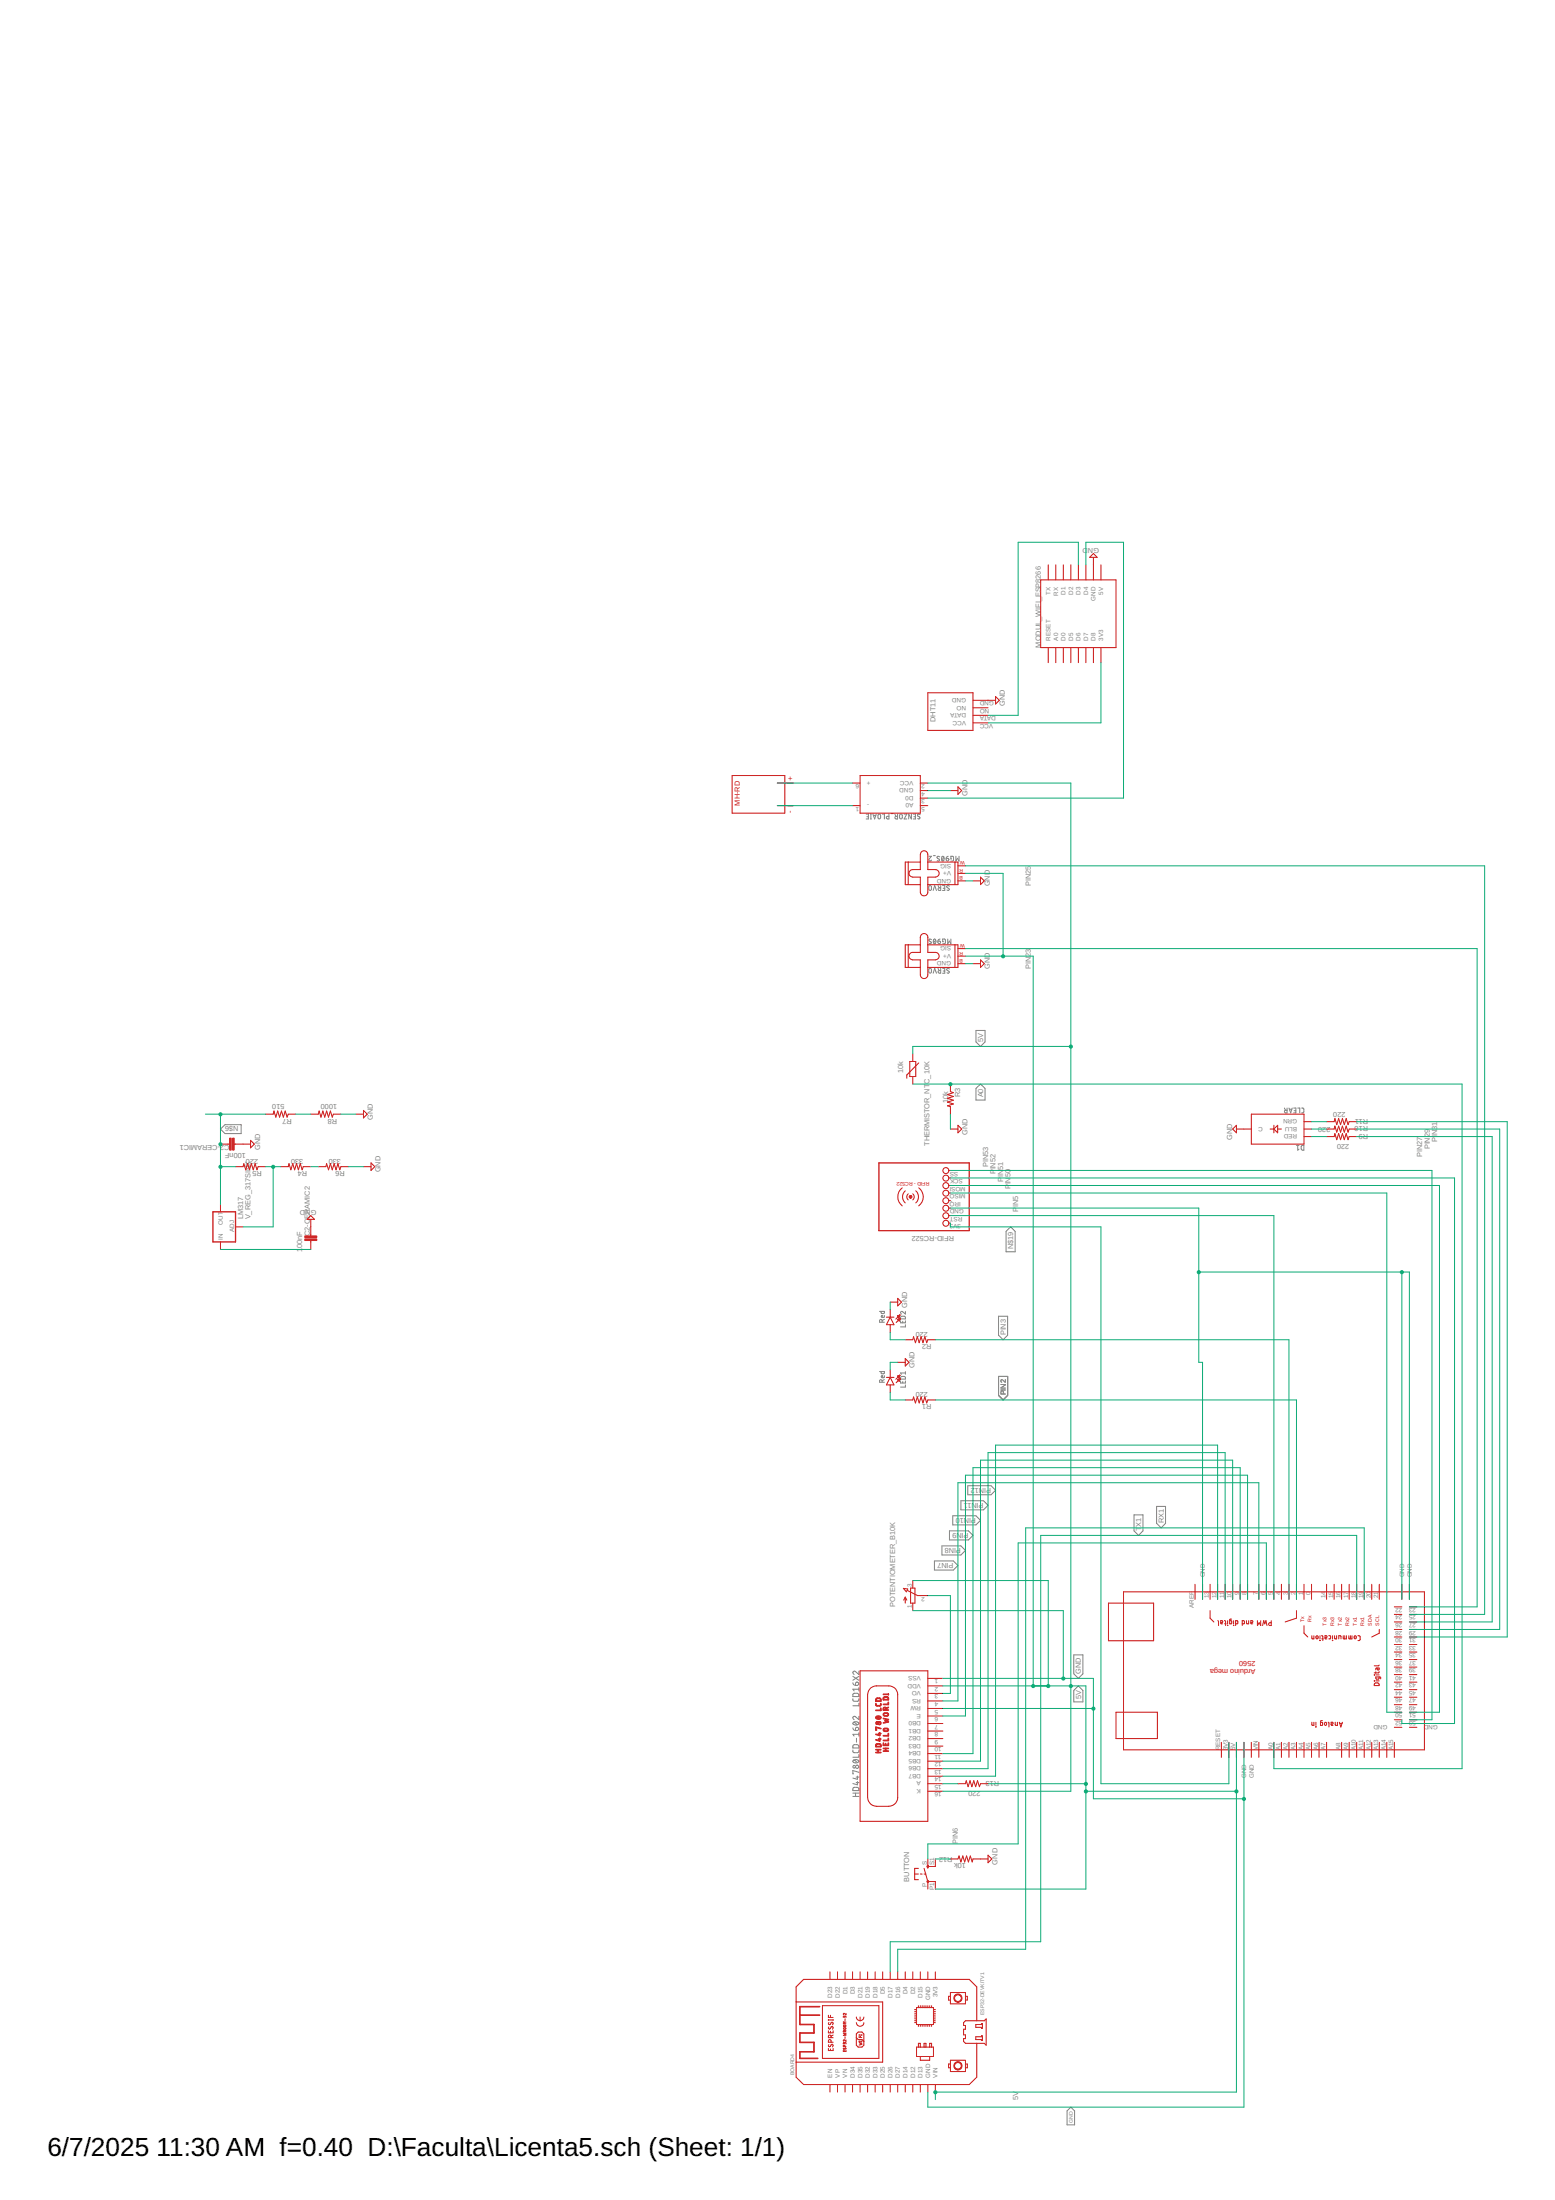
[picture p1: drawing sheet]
<svg xmlns="http://www.w3.org/2000/svg" width="210mm" height="297mm" viewBox="0 0 210 297" stroke-linecap="round" stroke-linejoin="round" font-family="sans-serif">
<g fill="none" stroke="#808080" stroke-width=".13">
<path d="M116.9 109.9h.3v.7h-.3M117 110.3h.2M117.5 109.9h.1M117.5 110.6h.1M117.6 109.9v.7M117.8 109.9l.3 .7 .2-.7M117.9 110.1h.3M118.5 110l.2-.1 .1 .1 .1 .4-.1 .2-.3-.1zM119.1 109.9h.3v.7M120 109.9v.7l-.3-.1v-.2l.3-.1M120.3 109.9h.3M120.8 109.9l.1 .3"/>
<path d="M121.2 109.9v.7l-.4-.1 .1-.3h.3M121.5 110l.1-.1 .2 .1-.1 .6-.2-.1zM122 109.9h.4l-.4 .7h.4M123 109.9v.7l-.3-.7v.7M123.3 109.9h.3v.7h-.3M123.4 110.3h.2M124.2 110l-.2-.1-.2 .1v.1l.4 .3-.2 .2-.1-.1M125.4 115.6h.3l-.3 .4a.18 .18 0 0 0 .1 .3 .18 .18 0 0 0 .2-.2M125.4 119.7l.2-.1 .1 .1-.1 .5-.2-.1zM126 115.5h.3M126.6 119.6l.2 .3M126.9 115.7l-.3-.1-.1 .1v.1l.3 .3-.1 .2-.2-.1"/>
<path d="M127 119.6v.6h-.3l-.1-.2 .4-.1M127.2 115.6a.3 .3 0 0 1 .2 .3 .3 .3 0 0 1-.2 .3l-.1-.3zM127.2 119.6h.3v.6h-.3M127.3 119.9h.2M127.4 115.8l-.3 .3M127.7 115.9h.2a.18 .18 0 0 1 .1 .3 .18 .18 0 0 1-.3-.1zM128 115.6l-.2 .1-.1 .2M128.2 119.7l-.3-.1h-.1v.2l.3 .3-.1 .1h-.2M128.5 116h-.1v-.4h.3v.6l-.3 .1M129 115.6v.7l.2-.4 .3 .4v-.7M125.4 130.8l.2-.1 .1 .1v.5l-.1 .1-.2-.1zM125.7 126.9l-.2-.1-.1 .1v.1l.3 .2-.1 .2h-.2"/>
<path d="M126 131.4l.2-.7 .2 .7M126 120.2l.2-.6 .2 .6M126 126.9l.1-.1a.3 .3 0 0 1 .2 .3 .3 .3 0 0 1-.2 .3l-.1-.2zM126.3 126.9l-.3 .4M126.6 127.1h.2a.18 .18 0 0 1 .1 .3 .18 .18 0 0 1-.3-.1zM126.6 130.7l.2 .3M126.9 126.8l-.2 .1-.1 .2M127 130.7v.7l-.4-.1 .1-.2 .3-.1M127.2 130.7h.3v.7h-.3M127.3 131.1h.2M127.4 127.1h-.1v-.3h.3v.6h-.3M127.9 126.8v.6l.2-.3 .3 .3v-.6"/>
<path d="M128.2 130.8l-.3-.1-.1 .1v.2l.3 .3-.1 .1-.2-.1M131.7 139.1h1.3v1.6l-.6 .6-.7-.6zM29.8 152.4l.6-.6h2.2v1.3h-2.2zM131.7 147l.7-.6 .6 .6v1.5h-1.3zM173.4 149.6l.1 .3M173.7 149.6v.7l-.3-.1v-.2l.3-.1M174 149.6l.2 .7 .2-.7M174.1 149.8h.3M174.6 149.6h.3v.7h-.3M174.7 150h.2M175 154.6h.3M175.2 154.6v.7l.1-.1"/>
<path d="M175.2 149.6h.3v.7M175.7 154.7l.3-.1v.7l-.3-.1zM175.7 149.6h.2l.1 .2v.4l-.3 .1M118.7 177.1h.7v.1l-.1 .2h-.3l-.1-.3M119.1 178.5v-.3h-.3l-.1 .3h.7M119.4 177.6l-.1 .3h-.3v-.3h.1v.3M119.4 178.1l-.3 .2M121.6 178.3v.3h.6v-.3M121.6 177.8l.5-.1 .1 .4h-.6zM121.9 178.4v.2M122.2 177.1v.3l-.3-.3a.18 .18 0 0 0-.3 .1 .18 .18 0 0 0 .1 .2M122.2 178.9v.3h-.6"/>
<path d="M134.8 177.7h1.2v2.6l-.6 .6-.6-.6zM136.4 165.7l.6 .6v2.7h-1.2v-2.7zM118.7 185.2h.7v.2l-.1 .1h-.3l-.1-.3M119.1 186.6l-.1-.3-.3 .1v.2h.7M119.4 185.7l-.1 .3h-.3v-.2l.1-.1v.3M119.4 186.3l-.3 .1M121.6 186.5v.2h.6v-.2M121.6 185.9h.5l.1 .3h-.6zM121.9 186.5v.2M122.2 187v.3h-.6M122.2 185.2v.3M122.2 185.4h-.6l.1 .1"/>
<path d="M134.8 185.8h1.2v2.6l-.6 .6-.6-.6zM126.1 210.8h2.6l.6 .6-.6 .6h-2.6zM127.1 208.7h2.6l.6 .6-.6 .7h-2.6zM128.2 206.7h2.5l.6 .6-.6 .6h-2.5zM128.6 204.7h3.1l.7 .6-.7 .6h-3.1zM129.7 202.6h3.1l.6 .6-.6 .7h-3.1zM130.6 200.6h3.2l.6 .6-.6 .6h-3.2zM153.1 204.5h1.2v2.2l-.6 .6-.6-.6zM156.1 203.4h1.2v2.3l-.6 .6-.6-.6zM115.1 236.3v.3h.2h.5l.1-.3M115.1 233.3a.36 .36 0 0 0 .4 .4M115.1 229.4v.2l.2 .1h.5l.1-.3"/>
<path d="M115.1 227.2a.36 .36 0 0 0 .4 .4M115.1 226.3l.8 .6M115.1 237.7l.4-.1 .4 .1a.39 .39 0 0 1-.4 .4 .39 .39 0 0 1-.4-.3zM115.1 235.7l.2-.1h.5l.1 .4h-.8zM115.1 232.6a.41 .41 0 0 1 .5-.2 .41 .41 0 0 1 .3 .4l-.5 .1-.3-.1zM115.1 228.7l.2-.1h.5l.1 .5h-.8zM115.3 237.6l.4 .4M115.3 232.5l.4 .4M115.5 233.3a.23 .23 0 0 1 .4 0 .23 .23 0 0 1-.2 .4h-.2zM115.5 227.2a.23 .23 0 0 1 .4 0 .23 .23 0 0 1-.2 .4h-.2zM115.6 239.9h.3M115.6 234.7v.5"/>
<path d="M115.7 239.8v.4l-.6-.1M115.9 231.7v.5l-.4-.4a.22 .22 0 0 0-.4 .1 .22 .22 0 0 0 .2 .3M115.9 225.6v.5l-.4-.4a.22 .22 0 0 0-.4 .1 .22 .22 0 0 0 .2 .3M115.9 239.3l-.8-.2v.4h.1M115.9 227.9v.4M115.9 230v.3h-.8M115.9 234v.4M115.9 236.9v.4h-.8M115.9 234.2h-.8l.2 .2M115.9 228.1h-.8l.2 .2M115.9 226.3l-.8 .6M144.9 223.4h1.3v2.6l-.6 .6-.7-.6z"/>
<path d="M145.6 227.6l.6 .6v1.6h-1.3v-1.6zM115.1 242.5h.8M115.1 242.1h.8M115.1 241.4l.2-.1h.5l.1 .5h-.8zM115.5 242.1v.4M115.6 240.7h.3M115.7 240.5v.5l-.6-.2M144 285l.5-.5 .6 .5v1.9h-1.1z"/>
<circle cx="115.3" cy="238.5" r=".18"/>
<circle cx="115.7" cy="238.5" r=".22"/>
</g>
<g fill="none" stroke="#c90d0c" stroke-width=".13">
<path d="M140.5 78.3h10.1v9.1h-10.1zM141.5 76.3v2M142.5 76.3v2M143.5 76.3v2M144.5 76.3v2M145.6 76.3v2M146.6 76.3v2M147.6 74.7l.5 .5h-1zM147.6 75.2v3.1M148.6 76.3v2M125.2 93.5h6.1v5.1h-6.1zM131.3 97.6h2.1"/>
<path d="M131.3 96.6h2.1M131.3 95.6h2.1M131.3 94.6h3.1M134.4 94l.5 .6-.5 .5zM141.5 87.4v2.1M142.5 87.4v2.1M143.5 87.4v2.1M144.5 87.4v2.1M145.6 87.4v2.1M146.6 87.4v2.1M147.6 87.4v2.1M148.6 87.4v2.1"/>
<path d="M98.8 104.7h7.1v5.1h-7.1zM104.9 108.8h2.1M104.9 105.7h2.1M115.1 108.8h1M115.1 105.7h1M116.1 104.7h8.1v5.1h-8.1zM122.6 116.4v3M124.2 116.4h-2v3h2M124.2 108.8h1M124.2 107.8h1M124.2 105.7h1M124.2 106.7h1"/>
<path d="M124.4 115a.51 .51 0 0 1 .5-.1 .51 .51 0 0 1 .3 .5v2h1.1a.51 .51 0 0 1 .5 .5 .51 .51 0 0 1-.5 .5h-1.1v2.1a.51 .51 0 0 1-.5 .5 .51 .51 0 0 1-.5-.5v-2.1h-1a.51 .51 0 0 1-.5-.5 .51 .51 0 0 1 .5-.5h1v-2zM125.2 116.4h4.1v3h-4.1M128.3 106.7h1M128.9 116.4v3M129.3 106.2l.5 .5-.5 .6zM129.3 116.9h1M129.3 117.9h1M129.3 118.9h1M131.3 118.9h1.1M132.4 118.4l.5 .5-.5 .5zM122.6 127.6v3M124.2 127.6h-2v3h2"/>
<path d="M124.4 126.2a.51 .51 0 0 1 .5-.1 .51 .51 0 0 1 .3 .5v2h1.1a.51 .51 0 0 1 .5 .5 .51 .51 0 0 1-.5 .5h-1.1v2a.51 .51 0 0 1-.5 .5 .51 .51 0 0 1-.5-.5v-2h-1a.51 .51 0 0 1-.5-.5 .51 .51 0 0 1 .5-.5h1v-2zM125.2 127.6h4.1v3h-4.1M128.9 127.6v3M129.3 128.1h1M129.3 129.1h1M129.3 130.1h1M131.3 130.1h1.1M132.4 129.6l.5 .5-.5 .5zM29.8 154.5h1.2M31.6 154.5h2.2M31.8 157.5h1l.1-.4 .3 .8 .2-.8 .3 .8 .2-.8 .3 .8 .2-.8 .3 .8 .1-.4h1.1M33.8 154l.5 .5-.5 .5z"/>
<path d="M35.9 150.4h1l.1-.4 .2 .8 .3-.8 .2 .8 .3-.8 .2 .8 .3-.8 .3 .8 .1-.4h1M37.9 157.5h1l.1-.4 .3 .8 .2-.8 .3 .8 .2-.8 .3 .8 .2-.8 .3 .8 .1-.4h1.1M42 150.4h1l.1-.4 .2 .8 .3-.8 .2 .8 .3-.8 .2 .8 .3-.8 .3 .8 .1-.4h1M43 157.5h1l.1-.4 .2 .8 .3-.8 .3 .8 .2-.8 .3 .8 .2-.8 .3 .8 .1-.4h1M48 150.4h1.1M49.1 157.5h1M49.1 149.9l.5 .5-.5 .5zM50.1 157l.5 .5-.5 .5zM122.8 143.3h.8v2.1h-.8zM123.2 142.3v1M123.2 145.4v1M124 143.5l-1.6 1.6v.5"/>
<path d="M128.1 159h.2M128.1 158h.2M128.3 146.4v1l.4 .1-.8 .3 .8 .2-.8 .3 .8 .2-.8 .3 .8 .3-.8 .2 .4 .1v1M128.3 152.4h1M129.3 151.9l.5 .5-.5 .6zM166.9 151.9v1.1l-.5-.6zM166.9 152.4h2M168.9 150.4h7.1v4.1h-7.1zM171.4 152.4h.6M172 151.9v1.1M172 152.4l.5-.5v1.1zM172.5 152.4h.5"/>
<path d="M176 152.4h1M176 151.4h1M176 153.5h1M179.1 152.4h1l.1-.4 .2 .9 .3-.9 .3 .9 .2-.9 .3 .9 .2-.9 .3 .9 .1-.5h1M179.1 151.4h1l.1-.4 .2 .8 .3-.8 .3 .8 .2-.8 .3 .8 .2-.8 .3 .8 .1-.4h1M179.1 153.5h1l.1-.4 .2 .8 .3-.8 .3 .8 .2-.8 .3 .8 .2-.8 .3 .8 .1-.4h1M29.8 162.6v1M29.8 167.7v1M31.8 165.7h1M42 164.6v2.3M42 167.5v1.2M42 164.1l.5 .5h-1.1z"/>
<path d="M119.7 177.8h1M120.2 176.8v1M120.2 178.9v1M120.2 177.8l.5 1.1h-1zM120.2 175.8h1M121.1 177.7l.4-.2-.2 .4zM121.2 177.7h.1M121.2 175.3l.5 .5-.5 .5zM121.2 178.1v.1M121.2 177.7v.1M121.3 177.6v.2M121.3 178.1v.1"/>
<path d="M121.3 177.6v.3M121.3 178.1v.2M121.4 177.6v.2M121.4 178.1v.3M121.4 177.6v.1M121.4 178.1v.2M121.5 177.5v.1M121.5 177.5l-.6 .6M121.5 178v.2M121.5 178h.1M121.5 178l-.5 .6M121.5 178l-.1 .4"/>
<path d="M121.5 178l-.3 .2 .2 .2M121.8 160.4a1.55 1.55 0 0 0 0 2.4M122.2 160.8a1.09 1.09 0 0 0 0 1.6M122.6 161.2a.53 .53 0 0 0 0 .8M123.2 161.2a.53 .53 0 0 1 0 .8M123.6 160.8a1.09 1.09 0 0 1 0 1.6M124 160.4a1.51 1.51 0 0 1 0 2.4M128.1 165.1h.2M128.1 164.1h.2M128.1 163.1h.2M128.1 162.1h.2M128.1 161.1h.2"/>
<path d="M128.1 160.1h.2M119.7 186h1M120.2 186l.5 1h-1zM120.2 185v1M120.2 187v1M121.2 185.8h.1M121.2 183.9h1M121.2 186.3h.1M121.2 185.8v.1M121.2 186.2v.2M121.3 185.8v.2M121.3 186.2v.2"/>
<path d="M121.3 185.7v.3M121.4 185.7v.2M121.4 186.2v.3M121.4 186.2v.2M121.5 185.7l-.6 .5M121.5 185.7h.1M121.5 185.7l-.2 .3-.2-.2M121.5 185.7l-.4 .1M121.5 186.1v.2M121.5 186.1v.1M121.5 186.1l-.5 .6M121.5 186.1l-.1 .4"/>
<path d="M121.5 186.1l-.3 .2 .2 .2M122.2 183.4l.5 .5-.5 .5zM122.2 189h1l.1-.4 .3 .8 .2-.8 .3 .8 .2-.8 .3 .8 .2-.8 .3 .8 .1-.4h1.1M122.2 180.9h1l.1-.4 .3 .8 .2-.8 .3 .8 .2-.8 .3 .8 .2-.8 .3 .8 .1-.4h1.1M121.9 214.5h.6l-.2 .4zM122.2 215.6v.9M122.2 215.6l-.2 .4M122.2 215.6l.2 .4M122.5 214.7l1.4 .7h1.3M122.9 214.4h.6v2.1h-.6zM123.2 213.4v1M123.2 216.5v1"/>
<path d="M149.6 216.5h6.1v5h-6.1zM151.7 214.9h40.6v21.4h-40.6zM161.3 213.9v2M162.3 213.9v2M163.3 213.9v2M163.3 217.5v1l.6 .5M164.4 213.9v2M164.4 218.8l.1 .1v.6M164.8 219.1h.2v-.3h-.2v.4h.2M165.3 218.8l.1 .1v.6M165.3 219.2h.2M165.4 213.9v2"/>
<path d="M165.7 219.5h.1M165.7 218.8v.4M166.2 218.6h-.2v.1v.5h.2l.1-.3-.3-.1M166.4 213.9v2M166.5 219.5h.1M166.5 218.8v.4M166.8 219.2h.3v-.3l-.3-.1v.7M167.4 213.9v2M167.7 219.2h.2v-.4h-.2v.7M168.3 218.8v.4h.3v-.4M168.4 213.9v2M168.8 219.1h.3v-.3h-.3v.4h.3"/>
<path d="M169.7 218.8v.7l.3-.4 .2 .4v-.7M169.9 213.9v2M170.4 219.5l.2-.7 .1 .4 .2-.4 .1 .7M170.9 213.9v2M171.6 218.8v.7l-.3-.1v-.2l.3-.1M172 213.9v2M173 213.9v2M174 213.9v2M175 213.9v2M175 217.5v1l-1.5 .5M176 213.9v2M176 219.5v1l.5 .5"/>
<path d="M177 213.9v2M179.1 213.9v2M180.1 213.9v2M181.1 213.9v2M182.1 213.9v2M183.1 213.9v2M184.1 213.9v2M185.2 213.9v2M186.2 213.9v2M188.2 217h1M188.2 218h1M188.2 219h1"/>
<path d="M189.2 213.9v2M190.2 213.9v2M190.2 217h1.1M190.2 218h1.1M190.2 219h1.1M116.1 225.6h9.1v20.3h-9.1zM117.6 227.9l.4-.3h2a1.18 1.18 0 0 1 1.2 1.2v13.9a1.21 1.21 0 0 1-1.2 1.2h-1.7a1.21 1.21 0 0 1-1.2-1.2v-13.9a1.32 1.32 0 0 1 .5-.9zM125.2 234.7h2.1M125.2 227.6h2.1M125.2 239.8h2.1M125.2 238.8h2.1M125.2 237.8h2.1"/>
<path d="M125.2 236.8h2.1M125.2 235.8h2.1M125.2 233.7h2.1M125.2 232.7h2.1M125.2 231.7h2.1M125.2 230.7h2.1M125.2 229.7h2.1M125.2 228.6h2.1M125.2 226.6h2.1M150.6 231.2h5.6v3.5h-5.6zM164.9 235.2v2.1M165.9 235.2v2.1"/>
<path d="M166.9 235.2v2.1M167.9 235.2v2.1M168.9 235.2v2.1M169.9 235.2v2.1M172 235.2v2.1M173 235.2v2.1M174 235.2v2.1M175 235.2v2.1M176 235.2v2.1M177 235.2v2.1M177.1 232.5v.5h.3v-.5M177.1 220.9v.4h.3v-.4"/>
<path d="M177.7 233.2h.1M177.6 232.5v.5M178.1 235.2v2.1M178.2 221.5h.1M178.2 220.9v.4M178.4 220.9l.2 .1v.5M178.4 221.3h.2M178.5 232.3l-.3 .1v.6h.3v-.4l-.3-.1M178.8 232.6h.2l.1 .2-.1 .2-.2-.1zM178.9 221.1h.2v-.2h-.2v.3l.2 .1M179.1 235.2v2.1M179.3 232.5l.1 .1v.6"/>
<path d="M179.4 220.9h.2v.1v.2l-.2 .1M179.7 232.8h.2v-.2l-.2-.1v.4v.1h.2M179.9 221.5h.1M179.9 220.9v.4M180.1 220.9l.1 .4h.2v-.4M180.2 232.5l.1 .5h.2v-.5M180.7 221.3v-.4h.3v.4M180.8 232.5l.2 .7 .2-.7M180.8 232.7h.4M181.1 235.2v2.1M181.3 220.9l.1 .4h.4v-.4M181.5 220.9v.4"/>
<path d="M182.1 220.9v.4h.4v-.4M182.1 235.2v2.1M182.3 220.9v.4M182.8 220.9h.2l.1 .2-.1 .2-.2-.1zM183.1 235.2v2.1M183.3 220.9h.2l.1 .1v.4l-.3 .1M184.1 235.2v2.1M185.2 235.2v2.1M185.5 226.1h.1M185.5 226.9h.1M185.5 227.3l.2-.1 .4 .1 .1 .3h-.7zM185.7 226.9h.5"/>
<path d="M185.7 225.7v.2M185.7 226.1h.5M185.9 225.2v.2h.2l.1-.2h-.4l-.1 .3M186.2 226.4l-.1 .3h-.4v-.3h.6l.1 .3M186.2 225.7l-.1 .2h-.6M186.2 224.8l-.1 .1h-.6M186.2 220v.5l-1 .5M186.2 235.2v2.1M187.2 235.2v2.1M188.2 220h1M188.2 221h1M188.2 222h1"/>
<path d="M188.2 223.1h1M188.2 224.1h1M188.2 225.1h1M188.2 226.1h1M188.2 227.1h1M188.2 228.1h1M188.2 229.2h1M188.2 230.2h1M188.2 231.2h1M188.2 232.2h1M188.2 233.2h1M188.2 235.2v2.1"/>
<path d="M190.2 220h1.1M190.2 221h1.1M190.2 222h1.1M190.2 223.1h1.1M190.2 224.1h1.1M190.2 225.1h1.1M190.2 226.1h1.1M190.2 227.1h1.1M190.2 228.1h1.1M190.2 229.2h1.1M190.2 230.2h1.1M190.2 231.2h1.1"/>
<path d="M190.2 232.2h1.1M190.2 233.2h1.1M123.5 253h.5M124 252.3h-.5v1.5h.5M124.2 253h.3M124.7 253h.3M124.7 252.3l.5 1.7M125.2 251v1.3M125.2 254v1.1M125.2 241.9h2.1M125.2 240.8h2.1M125.2 254h1.1v1.1"/>
<path d="M126.3 251v1h-1.1M128.3 251h1l.2-.4 .2 .8 .3-.8 .2 .8 .3-.8 .2 .8 .3-.8 .2 .8 .1-.4h2.1M129.3 240.8h1l.1-.4 .3 .8 .2-.8 .3 .8 .2-.8 .3 .8 .3-.8 .2 .8 .2-.4h1M133.4 250.5l.5 .5-.5 .5zM107.5 270.3h11.6v8.1h-11.6M111 270.8h7.6v7.1h-7.6zM111.8 274.2v.3h.7v-.3M111.8 276.6v.3h.7v-.3M111.8 272.1v.3h.7M111.8 272.7v.1M111.8 272.7h.7M111.9 276.1l-.1 .2 .2 .1 .2-.4h.2l.1 .2-.1 .2"/>
<path d="M111.9 273.7l-.1 .1 .2 .2 .2-.3 .2-.1 .1 .2-.1 .2M111.9 273.1l-.1 .1 .2 .2 .2-.4h.2l.1 .2-.1 .2M112 266.2v1.1M112.1 272.1v.3M112.1 274.3v.2M112.1 276.6v.3M112.2 275.7l-.1-.3-.3 .1v.2h.7M112.2 275.1l-.1-.3h-.3v.3h.7M112.5 272.7v.1M112.5 274.8l-.3 .1M113.1 266.2v1.1M113.8 276.8v.2h.4v-.2"/>
<path d="M113.8 274.5l.4 .1-.2 .1 .2 .1h-.4M113.9 276.5v.2l.3-.2v.2M113.9 273.8h.2l.1 .1-.3 .1zM113.9 273.5l.2-.1 .1 .2h-.3zM114 275.9l.1-.1 .1 .2M114 275.9l-.1-.1-.1 .2M114 272.3l.1-.1 .1 .2M114 272.3l-.1-.1-.1 .2M114 272.3v.1M114 275.9h.1M114 276.9v.1M114 276.3v-.1h-.1l-.1 .1h.4"/>
<path d="M114 274.3v-.1h-.1l-.1 .1h.4M114.1 266.2v1.1M114.1 272.6v.2M114.1 275v.2M114.2 275.4v.2l-.3-.2v.2M114.2 271.8v.2l-.3-.2v.2M114.2 274.2h-.2M114.2 273h-.4l.2 .1-.2 .1h.4M115.1 266.2v1.1M115.6 273.1a.51 .51 0 0 0 .5 .5 .51 .51 0 0 0 .5-.5M115.6 272.3l.2 .4 .3 .1M115.6 274.6l.2-.2h.6l.2 .2v1.5l-.2 .3h-.6l-.2-.3z"/>
<path d="M115.6 275.1l.2 .3h.6l.2 .2M116 275.8l.3 .1h-.2l.2 .1-.3 .1M116 275.6h.3M116 274.7v.1M116 274.9v.2h.3M116 275.6v.1M116 274.8h.3M116.1 266.2v1.1M116.1 272.3v.5M116.1 274.9v.2M116.3 274.7v.1M116.3 275.6v.1"/>
<path d="M116.6 272.3a.49 .49 0 0 1-.5 .5M117.1 266.2v1.1M118.1 266.2v1.1M119.1 266.2v1.1M120.2 266.2v1.1M121.2 266.2v1.1M122.2 266.2v1.1M123.2 266.2v1.1M123.5 273.1h.2M123.5 272.8h.2M123.5 272.6h.2M123.5 272.3h.2"/>
<path d="M123.5 272.1h.2M123.5 271.8h.2M123.5 271.6h.2M123.5 271.3h.2M123.7 276.4h2.3v1.3h-2.3zM123.7 271.1h2.3v2.2h-2.3zM124 276.4v-.5h.2v.5M124 270.8v.3M124 273.3v.3M124.2 266.2v1.1M124.2 270.8v.3M124.2 273.3v.3"/>
<path d="M124.2 277.7v.5h1.3v-.5M124.5 270.8v.3M124.5 273.3v.3M124.7 276.4v-.5h.3v.5M124.7 270.8v.3M124.7 273.3v.3M125 270.8v.3M125 273.3v.3M125.2 266.2v1.1M125.2 270.8v.3M125.2 273.3v.3M125.5 270.8v.3"/>
<path d="M125.5 273.3v.3M125.5 276.4v-.5h.3v.5M125.8 270.8v.3M125.8 273.3v.3M126 273.1h.3M126 272.8h.3M126 272.6h.3M126 272.3h.3M126 272.1h.3M126 271.8h.3M126 271.6h.3M126 271.3h.3"/>
<path d="M126.3 266.2v1.1M128.3 269h2v1.6h-2zM128.3 278.2h2v1.5h-2zM128.3 278.7h-.3v.5h.3M128.3 269.5h-.3v.5h.3M130.1 273.1l.2-.3h2.6l.2-.2v3.5l-.2-.2h-2.6l-.2-.3v-.3h.2v-.6h-.2v-.7h.2v-.5h-.2zM130.3 278.7h.3v.5h-.3M130.3 269.5h.3v.5h-.3M131.7 273.3h.8v-.1h.1v.7h-.1v-.2h-.8zM131.7 275h.8v-.1h.1v.6h-.1v-.1h-.8zM131.8 272.8v-4.5l-1-1h-22.3l-1 1v12.2l1 1h22.3l1-1v-4.6M112 281.5v1"/>
<path d="M113.1 281.5v1M114.1 281.5v1M115.1 281.5v1M116.1 281.5v1M117.1 281.5v1M118.1 281.5v1M119.1 281.5v1M120.2 281.5v1M121.2 281.5v1M122.2 281.5v1M123.2 281.5v1M124.2 281.5v1"/>
<path d="M125.2 281.5v1M126.3 281.5v1"/>
<circle cx="127.7" cy="159.1" r=".4"/>
<circle cx="127.7" cy="158.1" r=".4"/>
<circle cx="127.7" cy="162.1" r=".4"/>
<circle cx="127.7" cy="165.2" r=".4"/>
<circle cx="127.7" cy="164.1" r=".4"/>
<circle cx="127.7" cy="161.1" r=".4"/>
<circle cx="127.7" cy="163.1" r=".4"/>
<circle cx="127.7" cy="160.1" r=".4"/>
<circle cx="177.8" cy="221" r=".19"/>
</g>
<g fill="none" stroke="#c90d0c" stroke-width=".23">
<path d="M118.2 230l.1 .3h.1h.4l.1-.3M118.2 236.6h.7M118.2 236.2h.7M118.3 235.5h.5l.1 .3h-.7zM118.3 231.8a.34 .34 0 0 1 .3-.1 .34 .34 0 0 1 .3 .3 .36 .36 0 0 1-.6-.2zM118.3 229.4l.1-.1h.4l.1 .4h-.7zM118.4 231.8l.3 .3M118.5 236.2v.4M118.6 234.8h.3M118.6 234.1h.3M118.7 234.7v.4l-.5-.2M118.7 234v.3l-.5-.1"/>
<path d="M118.9 233.4l-.7-.2v.4h.1M118.9 230.6v.3h-.7M119.3 236.4h.6M119.3 236.1h.6M119.3 235.4v.2h.6v-.2M119.3 232l.6 .2-.4 .1 .4 .2-.6 .1M119.3 228.8h.4M119.3 233.5l.5-.1 .1 .3h-.6zM119.3 231.4l.5-.1 .1 .3h-.6zM119.3 229.2h.5l.1 .3h-.6zM119.5 235.4v.2M119.5 236.1v.3"/>
<path d="M119.6 230.9l-.1-.4-.2 .1v.3h.6M119.9 228.7v.1M119.9 228.8h.1M119.9 228.7h.1M119.9 229.8v.3h-.6M119.9 234.1v.3h-.6M119.9 234.7v.3h-.6M119.9 230.5l-.3 .2"/>
<circle cx="118.4" cy="232.6" r=".15"/>
<circle cx="118.7" cy="232.7" r=".18"/>
</g>
<path d="M106.3 105.7h.8M106.3 108.8h.8M118.6 157h12.2v9.2h-12.2zM28.7 163.6h3.1v4.1h-3.1z" fill="none" stroke="#c90d0c" stroke-width=".17"/>
<g fill="#c90d0c" stroke="#c90d0c" stroke-width=".13">
<path d="M122.7 161.5l.3-.1 .1 .2-.2 .2-.1-.2 .1-.1h.1l-.1 .3-.2-.2z" fill-rule="evenodd"/>
<path d="M128.9 278.5a.56 .56 0 0 1 .9 .2 .56 .56 0 0 1-.5 .8v-.1a.45 .45 0 0 1-.4-.6 .45 .45 0 0 1 .7-.2 .45 .45 0 0 1-.1 .7l-.2 .1v.1a.57 .57 0 0 1-.5-.4 .57 .57 0 0 1 .1-.6z" fill-rule="evenodd"/>
<path d="M128.9 269.4a.56 .56 0 0 1 .9 .2 .56 .56 0 0 1-.5 .7v-.1a.46 .46 0 0 1-.4-.6 .46 .46 0 0 1 .8-.1 .46 .46 0 0 1-.2 .7 .5 .5 0 0 1-.7-.1 .5 .5 0 0 1 .1-.7z" fill-rule="evenodd"/>
<path d="M125.2 253.9h.1v.2h-.1z" fill-rule="evenodd"/>
<path d="M125.2 251.9h.1v.2h-.1z" fill-rule="evenodd"/>
</g>
<path d="M108 272.1h2.6M110.6 270.9h-2.6v2.4h1.9v1.2h-1.9v1.3h1.9v1.2h-1.9v.9h2.4" fill="none" stroke="#c90d0c" stroke-width=".21"/>
<g fill="#c90d0c" stroke="#c90d0c" stroke-width=".13">
<path d="M31.4 153.7h.2v1.6h-.2z"/>
<path d="M31 153.7h.2v1.6h-.2z"/>
<path d="M41.1 167.3h1.7v.2h-1.7z"/>
<path d="M41.1 166.9h1.7v.2h-1.7z"/>
</g>
<g fill="none" stroke="#0dab76" stroke-width=".13">
<path d="M145.6 76.3v-3.1h-8.2v23.4h-4M146.6 76.3v-3.1h5.1v34.6h-26.5M148.6 89.5v8.1h-15.2M104.9 105.7h10.2M104.9 108.8h10.2M125.2 106.7h3.1M125.2 105.7h19.3v136.2h-17.2M130.3 118.9h1M130.3 117.9h5.1v11.2M130.3 116.9h70.1v101.1h-10.2M130.3 130.1h1M130.3 129.1h9.2v98.5"/>
<path d="M130.3 128.1h69.1v88.9h-9.2M27.7 150.4h8.2M29.8 157.5h2M29.8 150.4v12.2M35.9 157.5h2M36.9 157.5v8.2h-4.1M39.9 150.4h2.1M42 157.5h1M46 150.4h2M47 157.5h2.1M123.2 146.4h74.2v92.4h-25.4v-3.6M128.3 150.4v2"/>
<path d="M128.3 159h68v73.7h-7.1v-.5M128.3 158h65v74.2h-3.1M144.5 141.3h-21.3v1M177 153.5h2.1M177 152.4h2.1M177 151.4h2.1M183.1 153.5h18.3v65.5h-11.2M183.1 152.4h19.3v67.6h-12.2M183.1 151.4h20.4v69.6h-13.3M29.8 168.7h12.2M120.2 175.8v1M120.2 179.9v1h2"/>
<path d="M128.3 165.1v.6h20.3v75.1h17.3v-5.6M128.3 163.1h33.5v20.8h.5v32M128.3 161.1h58.9v70.1h2M128.3 160.1h66v71.1h-4.1M128.3 164.1h43.7v51.8M161.8 171.7h28.4v44.2M189.2 171.7v44.2M120.2 188v1h2M121.2 183.9h-1v1.1M126.3 189h48.7v26.9M126.3 180.9h47.7v35M123.2 217.5h20.3v9.1"/>
<path d="M123.2 213.4h18.3v14.2M125.2 215.4h3.1v13.2h-1M164.4 215.9v-20.8h-30v44.7h-7.1M165.4 215.9v-19.8h-32v42.7h-6.1M166.4 215.9v-18.8h-34v40.7h-5.1M167.4 215.9v-17.7h-36.1v38.6h-4M168.4 215.9v-16.7h-38.1v32.5h-3M169.9 215.9v-15.7h-40.6v29.5h-2M170.9 215.9v-7.6h-33.5v40.7h-12.2v2M183.1 215.9v-8.6h-42.6v54.9h-20.3v4M184.1 215.9v-9.6h-45.6v56.9h-17.3v3M127.3 226.6h20.3v16.3h20.3"/>
<path d="M127.3 230.7h20.3M127.3 227.6h19.3v27.5h-20.3M166.9 235.2v47.3h-40.6v1M167.9 235.2v49.3h-42.7v-2M126.3 251h2M127.3 240.8h2M133.4 240.8h13.2M146.6 241.9h20.3"/>
</g>
<g fill="#0dab76" stroke="#0dab76" stroke-width=".13">
<circle cx="167.9" cy="242.9" r=".21"/>
<circle cx="143.5" cy="226.6" r=".21"/>
<circle cx="147.6" cy="230.7" r=".21"/>
<circle cx="141.5" cy="227.6" r=".21"/>
<circle cx="146.6" cy="240.9" r=".21"/>
<circle cx="144.5" cy="227.6" r=".21"/>
<circle cx="146.6" cy="241.9" r=".21"/>
<circle cx="166.9" cy="241.9" r=".21"/>
<circle cx="126.3" cy="282.5" r=".21"/>
<circle cx="135.4" cy="129.1" r=".21"/>
<circle cx="139.5" cy="227.6" r=".21"/>
<circle cx="144.5" cy="141.3" r=".21"/>
<circle cx="128.3" cy="146.4" r=".21"/>
<circle cx="36.9" cy="157.5" r=".21"/>
<circle cx="161.8" cy="171.8" r=".21"/>
<circle cx="189.2" cy="171.8" r=".21"/>
<circle cx="29.8" cy="150.5" r=".21"/>
<circle cx="29.8" cy="157.5" r=".21"/>
<circle cx="29.8" cy="154.5" r=".21"/>
</g>
<g font-size="3.5">
<text x="6.4" y="291">6/7/2025</text>
<text x="21.1" y="291">11:30 AM f=0.40 D:\Faculta\Licenta5.sch (Sheet: 1/1)</text>
</g>
<g font-size="1" fill="#808080">
<text x="148.4" y="74" transform="rotate(-180 148.4 74)">GND</text>
<text x="140.5" y="87.4" transform="rotate(-90 140.5 87.4)">MODUL_WIFI_ESP8266</text>
<text x="135.7" y="95.3" transform="rotate(-90 135.7 95.3)">GND</text>
<text x="126.3" y="97.5" transform="rotate(-90 126.3 97.5)">DHT11</text>
<text x="130.6" y="107.5" transform="rotate(-90 130.6 107.5)">GND</text>
<text x="133.6" y="119.7" transform="rotate(-90 133.6 119.7)">GND</text>
<text x="139.2" y="119.6" transform="rotate(-90 139.2 119.6)">PIN25</text>
<text x="133.6" y="130.9" transform="rotate(-90 133.6 130.9)">GND</text>
<text x="139.2" y="130.8" transform="rotate(-90 139.2 130.8)">PIN23</text>
<text x="132.7" y="140.7" transform="rotate(-90 132.7 140.7)">5V</text>
<text x="38.4" y="149.1" transform="rotate(-180 38.4 149.1)">510</text>
<text x="45.5" y="149.1" transform="rotate(-180 45.5 149.1)">1000</text>
<text x="121.9" y="144.9" transform="rotate(-90 121.9 144.9)">10k</text>
<text x="125.5" y="146.3" transform="rotate(-90 125.5 146.3)">C_10K</text>
<text x="128" y="149" transform="rotate(-90 128 149)">10k</text>
<text x="129.6" y="148.1" transform="rotate(-90 129.6 148.1)">R3</text>
<text x="132.7" y="148.2" transform="rotate(-90 132.7 148.2)">A0</text>
<text x="29.7" y="154.6" transform="rotate(-180 29.7 154.6)">-CERAMIC1</text>
<text x="31" y="154.6" transform="rotate(-180 31 154.6)">C2</text>
<text x="32.2" y="152.1" transform="rotate(-180 32.2 152.1)">N$6</text>
<text x="33.2" y="155.6" transform="rotate(-180 33.2 155.6)">100nF</text>
<text x="35.1" y="155.2" transform="rotate(-90 35.1 155.2)">GND</text>
<text x="39.4" y="151" transform="rotate(-180 39.4 151)">R7</text>
<text x="45.5" y="151" transform="rotate(-180 45.5 151)">R8</text>
<text x="50.3" y="151.2" transform="rotate(-90 50.3 151.2)">GND</text>
<text x="125.5" y="154.7" transform="rotate(-90 125.5 154.7)">THERMISTOR_NT</text>
<text x="130.6" y="153.2" transform="rotate(-90 130.6 153.2)">GND</text>
<text x="166.3" y="153.9" transform="rotate(-90 166.3 153.9)">GND</text>
<text x="179.6" y="152.1" transform="rotate(-180 179.6 152.1)">220</text>
<text x="181.6" y="150.1" transform="rotate(-180 181.6 150.1)">220</text>
<text x="182.1" y="154.5" transform="rotate(-180 182.1 154.5)">220</text>
<text x="184.7" y="153.1" transform="rotate(-180 184.7 153.1)">R9</text>
<text x="184.7" y="152" transform="rotate(-180 184.7 152)">R10</text>
<text x="184.7" y="151" transform="rotate(-180 184.7 151)">R11</text>
<text x="193" y="155.2" transform="rotate(-90 193 155.2)">PIN29</text>
<text x="194" y="154.2" transform="rotate(-90 194 154.2)">PI</text>
<text x="194" y="153.3" transform="rotate(-90 194 153.3)">N31</text>
<text x="34.8" y="156.5" transform="rotate(-180 34.8 156.5)">220</text>
<text x="35.4" y="158.1" transform="rotate(-180 35.4 158.1)">R5</text>
<text x="40.9" y="156.5" transform="rotate(-180 40.9 156.5)">330</text>
<text x="41.4" y="158.1" transform="rotate(-180 41.4 158.1)">R4</text>
<text x="46" y="156.5" transform="rotate(-180 46 156.5)">330</text>
<text x="46.5" y="158.1" transform="rotate(-180 46.5 158.1)">R6</text>
<text x="51.3" y="158.3" transform="rotate(-90 51.3 158.3)">GND</text>
<text x="133.4" y="157.5" transform="rotate(-90 133.4 157.5)">PIN53</text>
<text x="134.4" y="158.5" transform="rotate(-90 134.4 158.5)">P</text>
<text x="134.4" y="157.9" transform="rotate(-90 134.4 157.9)">IN52</text>
<text x="135.4" y="159.6" transform="rotate(-90 135.4 159.6)">P</text>
<text x="135.4" y="158.9" transform="rotate(-90 135.4 158.9)">IN</text>
<text x="135.4" y="157.9" transform="rotate(-90 135.4 157.9)">51</text>
<text x="136.4" y="160.6" transform="rotate(-90 136.4 160.6)">P</text>
<text x="136.4" y="159.9" transform="rotate(-90 136.4 159.9)">IN</text>
<text x="136.4" y="158.9" transform="rotate(-90 136.4 158.9)">50</text>
<text x="192" y="156.2" transform="rotate(-90 192 156.2)">PIN27</text>
<text x="32.8" y="164.6" transform="rotate(-90 32.8 164.6)">LM317</text>
<text x="33.8" y="164.6" transform="rotate(-90 33.8 164.6)">V_REG_317SINK</text>
<text x="41.8" y="166.9" transform="rotate(-90 41.8 166.9)">C2-CERAMIC2</text>
<text x="42.7" y="163.4" transform="rotate(-180 42.7 163.4)">GND</text>
<text x="128.8" y="166.9" transform="rotate(-180 128.8 166.9)">RFID-RC522</text>
<text x="137.4" y="163.6" transform="rotate(-90 137.4 163.6)">P</text>
<text x="137.4" y="163" transform="rotate(-90 137.4 163)">IN5</text>
<text x="40.8" y="169.1" transform="rotate(-90 40.8 169.1)">1</text>
<text x="40.8" y="168.5" transform="rotate(-90 40.8 168.5)">00nF</text>
<text x="136.8" y="168.6" transform="rotate(-90 136.8 168.6)">N$19</text>
<text x="122.5" y="176.6" transform="rotate(-90 122.5 176.6)">GND</text>
<text x="125.2" y="179.9" transform="rotate(-180 125.2 179.9)">220</text>
<text x="123.5" y="184.7" transform="rotate(-90 123.5 184.7)">GND</text>
<text x="125.8" y="181.5" transform="rotate(-180 125.8 181.5)">R2</text>
<text x="135.8" y="180.3" transform="rotate(-90 135.8 180.3)">PIN3</text>
<text x="125.2" y="188" transform="rotate(-180 125.2 188)">220</text>
<text x="125.8" y="189.6" transform="rotate(-180 125.8 189.6)">R1</text>
<text x="135.8" y="188.4" transform="rotate(-90 135.8 188.4)">PIN2</text>
<text x="131.1" y="202.9" transform="rotate(-180 131.1 202.9)">11</text>
<text x="132.1" y="202.9" transform="rotate(-180 132.1 202.9)">IN</text>
<text x="132.1" y="200.9" transform="rotate(-180 132.1 200.9)">12</text>
<text x="132.8" y="202.9" transform="rotate(-180 132.8 202.9)">P</text>
<text x="133.1" y="200.9" transform="rotate(-180 133.1 200.9)">IN</text>
<text x="133.8" y="200.9" transform="rotate(-180 133.8 200.9)">P</text>
<text x="129.1" y="209" transform="rotate(-180 129.1 209)">IN8</text>
<text x="129.1" y="207" transform="rotate(-180 129.1 207)">9</text>
<text x="129.7" y="209" transform="rotate(-180 129.7 209)">P</text>
<text x="130.1" y="207" transform="rotate(-180 130.1 207)">IN</text>
<text x="130.1" y="204.9" transform="rotate(-180 130.1 204.9)">10</text>
<text x="130.7" y="207" transform="rotate(-180 130.7 207)">P</text>
<text x="131.1" y="204.9" transform="rotate(-180 131.1 204.9)">IN</text>
<text x="131.7" y="204.9" transform="rotate(-180 131.7 204.9)">P</text>
<text x="154" y="206.7" transform="rotate(-90 154 206.7)">T</text>
<text x="154" y="206.1" transform="rotate(-90 154 206.1)">X1</text>
<text x="157.1" y="205.7" transform="rotate(-90 157.1 205.7)">RX1</text>
<text x="128.7" y="211" transform="rotate(-180 128.7 211)">PIN7</text>
<text x="120.8" y="217" transform="rotate(-90 120.8 217)">POTENTIOMETER_B10K</text>
<text x="145.9" y="226" transform="rotate(-90 145.9 226)">GND</text>
<text x="145.9" y="229.4" transform="rotate(-90 145.9 229.4)">5V</text>
<text x="132.4" y="241.8" transform="rotate(-180 132.4 241.8)">220</text>
<text x="134.9" y="240.4" transform="rotate(-180 134.9 240.4)">R13</text>
<text x="128.6" y="250.7" transform="rotate(-180 128.6 250.7)">R12</text>
<text x="129.3" y="249" transform="rotate(-90 129.3 249)">PIN6</text>
<text x="130.4" y="251.6" transform="rotate(-180 130.4 251.6)">10k</text>
<text x="134.6" y="251.8" transform="rotate(-90 134.6 251.8)">GND</text>
<text x="122.7" y="254" transform="rotate(-90 122.7 254)">BUTTON</text>
<text x="137.4" y="283.5" transform="rotate(-90 137.4 283.5)">5V</text>
</g>
<g font-size="1" fill="#c90d0c">
<text x="107" y="104.7" transform="rotate(-180 107 104.7)">+</text>
<text x="99.9" y="108.8" transform="rotate(-90 99.9 108.8)">MH-RD</text>
<text x="107" y="109.8" transform="rotate(-90 107 109.8)">-</text>
<text x="169.5" y="225.4" transform="rotate(-180 169.5 225.4)">Arduino mega</text>
<text x="169.5" y="224.3" transform="rotate(-180 169.5 224.3)">2560</text>
</g>
<g font-size=".8" fill="#808080">
<text x="141.8" y="80.3" transform="rotate(-90 141.8 80.3)">TX</text>
<text x="142.8" y="80.4" transform="rotate(-90 142.8 80.4)">RX</text>
<text x="143.8" y="80.3" transform="rotate(-90 143.8 80.3)">D1</text>
<text x="144.9" y="80.3" transform="rotate(-90 144.9 80.3)">D2</text>
<text x="145.9" y="80.3" transform="rotate(-90 145.9 80.3)">D3</text>
<text x="146.9" y="80.3" transform="rotate(-90 146.9 80.3)">D4</text>
<text x="147.9" y="81.1" transform="rotate(-90 147.9 81.1)">GND</text>
<text x="148.9" y="80.3" transform="rotate(-90 148.9 80.3)">5V</text>
<text x="141.8" y="86.5" transform="rotate(-90 141.8 86.5)">RESET</text>
<text x="142.8" y="86.5" transform="rotate(-90 142.8 86.5)">A0</text>
<text x="143.8" y="86.5" transform="rotate(-90 143.8 86.5)">D0</text>
<text x="144.8" y="86.5" transform="rotate(-90 144.8 86.5)">D5</text>
<text x="145.9" y="86.5" transform="rotate(-90 145.9 86.5)">D6</text>
<text x="146.9" y="86.5" transform="rotate(-90 146.9 86.5)">D7</text>
<text x="147.9" y="86.5" transform="rotate(-90 147.9 86.5)">D8</text>
<text x="148.9" y="86.5" transform="rotate(-90 148.9 86.5)">3V3</text>
<text x="130.4" y="95.3" transform="rotate(-180 130.4 95.3)">NO</text>
<text x="130.4" y="94.2" transform="rotate(-180 130.4 94.2)">GND</text>
<text x="133.5" y="95.7" transform="rotate(-180 133.5 95.7)">NO</text>
<text x="134.2" y="94.7" transform="rotate(-180 134.2 94.7)">GND</text>
<text x="130.4" y="97.3" transform="rotate(-180 130.4 97.3)">VCC</text>
<text x="130.4" y="96.3" transform="rotate(-180 130.4 96.3)">DATA</text>
<text x="134.1" y="97.7" transform="rotate(-180 134.1 97.7)">VCC</text>
<text x="134.4" y="96.7" transform="rotate(-180 134.4 96.7)">DATA</text>
<text x="116" y="105.9" transform="rotate(-180 116 105.9)">6</text>
<text x="117.5" y="105.4" transform="rotate(-180 117.5 105.4)">+</text>
<text x="123.3" y="107.5" transform="rotate(-180 123.3 107.5)">D0</text>
<text x="123.3" y="105.4" transform="rotate(-180 123.3 105.4)">VCC</text>
<text x="123.3" y="106.4" transform="rotate(-180 123.3 106.4)">GND</text>
<text x="124.8" y="107.9" transform="rotate(-180 124.8 107.9)">3</text>
<text x="124.8" y="105.9" transform="rotate(-180 124.8 105.9)">2</text>
<text x="124.8" y="106.9" transform="rotate(-180 124.8 106.9)">4</text>
<text x="116" y="108.9" transform="rotate(-180 116 108.9)">1</text>
<text x="117.3" y="108.5" transform="rotate(-180 117.3 108.5)">-</text>
<text x="123.3" y="108.5" transform="rotate(-180 123.3 108.5)">A0</text>
<text x="124.8" y="108.9" transform="rotate(-180 124.8 108.9)">5</text>
<text x="128.4" y="116.6" transform="rotate(-180 128.4 116.6)">SIG</text>
<text x="128.4" y="117.6" transform="rotate(-180 128.4 117.6)">V+</text>
<text x="128.4" y="118.6" transform="rotate(-180 128.4 118.6)">GND</text>
<text x="128.4" y="127.8" transform="rotate(-180 128.4 127.8)">SIG</text>
<text x="128.4" y="128.8" transform="rotate(-180 128.4 128.8)">V+</text>
<text x="128.4" y="129.8" transform="rotate(-180 128.4 129.8)">GND</text>
<text x="170.5" y="152.1" transform="rotate(-180 170.5 152.1)">C</text>
<text x="175.1" y="151.1" transform="rotate(-180 175.1 151.1)">GRN</text>
<text x="175.1" y="152.1" transform="rotate(-180 175.1 152.1)">BLU</text>
<text x="175.1" y="153.2" transform="rotate(-180 175.1 153.2)">RED</text>
<text x="129.4" y="158.2" transform="rotate(-180 129.4 158.2)">SS</text>
<text x="130" y="159.2" transform="rotate(-180 130 159.2)">SCK</text>
<text x="130.3" y="161.2" transform="rotate(-180 130.3 161.2)">MISO</text>
<text x="130.3" y="160.2" transform="rotate(-180 130.3 160.2)">MOSI</text>
<text x="30.1" y="167.4" transform="rotate(-90 30.1 167.4)">IN</text>
<text x="30.1" y="165.4" transform="rotate(-90 30.1 165.4)">OUT</text>
<text x="31.6" y="166.4" transform="rotate(-90 31.6 166.4)">ADJ</text>
<text x="129.7" y="162.2" transform="rotate(-180 129.7 162.2)">IRQ</text>
<text x="129.7" y="165.3" transform="rotate(-180 129.7 165.3)">3V3</text>
<text x="129.9" y="164.3" transform="rotate(-180 129.9 164.3)">RST</text>
<text x="130.1" y="163.3" transform="rotate(-180 130.1 163.3)">GND</text>
<text x="123.1" y="214.3" transform="rotate(-90 123.1 214.3)">3</text>
<text x="124.8" y="215.6" transform="rotate(-180 124.8 215.6)">2</text>
<text x="162.6" y="213" transform="rotate(-90 162.6 213)">GND</text>
<text x="163.2" y="215.8" transform="rotate(-90 163.2 215.8)">13</text>
<text x="164.2" y="215.8" transform="rotate(-90 164.2 215.8)">12</text>
<text x="165.2" y="215.7" transform="rotate(-90 165.2 215.7)">11</text>
<text x="166.2" y="215.8" transform="rotate(-90 166.2 215.8)">10</text>
<text x="167.3" y="215.3" transform="rotate(-90 167.3 215.3)">9</text>
<text x="168.3" y="215.3" transform="rotate(-90 168.3 215.3)">8</text>
<text x="169.8" y="215.3" transform="rotate(-90 169.8 215.3)">7</text>
<text x="170.8" y="215.3" transform="rotate(-90 170.8 215.3)">6</text>
<text x="171.8" y="215.3" transform="rotate(-90 171.8 215.3)">5</text>
<text x="172.8" y="215.3" transform="rotate(-90 172.8 215.3)">4</text>
<text x="173.9" y="215.3" transform="rotate(-90 173.9 215.3)">3</text>
<text x="174.9" y="215.3" transform="rotate(-90 174.9 215.3)">2</text>
<text x="175.9" y="215.3" transform="rotate(-90 175.9 215.3)">1</text>
<text x="176.9" y="215.3" transform="rotate(-90 176.9 215.3)">0</text>
<text x="178.9" y="215.8" transform="rotate(-90 178.9 215.8)">14</text>
<text x="180" y="215.8" transform="rotate(-90 180 215.8)">15</text>
<text x="181" y="215.8" transform="rotate(-90 181 215.8)">16</text>
<text x="182" y="215.8" transform="rotate(-90 182 215.8)">17</text>
<text x="183" y="215.8" transform="rotate(-90 183 215.8)">18</text>
<text x="184" y="215.8" transform="rotate(-90 184 215.8)">19</text>
<text x="185" y="215.8" transform="rotate(-90 185 215.8)">20</text>
<text x="186" y="215.8" transform="rotate(-90 186 215.8)">21</text>
<text x="189.5" y="213" transform="rotate(-90 189.5 213)">GND</text>
<text x="190.6" y="213" transform="rotate(-90 190.6 213)">GND</text>
<text x="123.1" y="217.1" transform="rotate(-90 123.1 217.1)">1</text>
<text x="161.2" y="217.1" transform="rotate(-90 161.2 217.1)">AREF</text>
<text x="189.3" y="217.1" transform="rotate(-180 189.3 217.1)">22</text>
<text x="189.3" y="218.1" transform="rotate(-180 189.3 218.1)">24</text>
<text x="189.3" y="219.1" transform="rotate(-180 189.3 219.1)">26</text>
<text x="189.3" y="220.1" transform="rotate(-180 189.3 220.1)">28</text>
<text x="189.3" y="221.2" transform="rotate(-180 189.3 221.2)">30</text>
<text x="191.1" y="217.1" transform="rotate(-180 191.1 217.1)">23</text>
<text x="191.1" y="218.1" transform="rotate(-180 191.1 218.1)">25</text>
<text x="191.1" y="219.1" transform="rotate(-180 191.1 219.1)">27</text>
<text x="191.1" y="220.1" transform="rotate(-180 191.1 220.1)">29</text>
<text x="191.1" y="221.2" transform="rotate(-180 191.1 221.2)">31</text>
<text x="124.3" y="227.3" transform="rotate(-180 124.3 227.3)">VDD</text>
<text x="124.3" y="226.3" transform="rotate(-180 124.3 226.3)">VSS</text>
<text x="126.6" y="227.8" transform="rotate(-180 126.6 227.8)">2</text>
<text x="126.6" y="226.8" transform="rotate(-180 126.6 226.8)">1</text>
<text x="189.3" y="222.2" transform="rotate(-180 189.3 222.2)">32</text>
<text x="189.3" y="223.2" transform="rotate(-180 189.3 223.2)">34</text>
<text x="189.3" y="224.2" transform="rotate(-180 189.3 224.2)">36</text>
<text x="189.3" y="225.2" transform="rotate(-180 189.3 225.2)">38</text>
<text x="189.3" y="226.2" transform="rotate(-180 189.3 226.2)">40</text>
<text x="189.3" y="227.3" transform="rotate(-180 189.3 227.3)">42</text>
<text x="191.1" y="222.2" transform="rotate(-180 191.1 222.2)">33</text>
<text x="191.1" y="223.2" transform="rotate(-180 191.1 223.2)">35</text>
<text x="191.1" y="224.2" transform="rotate(-180 191.1 224.2)">37</text>
<text x="191.1" y="225.2" transform="rotate(-180 191.1 225.2)">39</text>
<text x="191.1" y="226.2" transform="rotate(-180 191.1 226.2)">41</text>
<text x="191.1" y="227.3" transform="rotate(-180 191.1 227.3)">43</text>
<text x="124.3" y="233.4" transform="rotate(-180 124.3 233.4)">DB1</text>
<text x="124.3" y="232.4" transform="rotate(-180 124.3 232.4)">DB0</text>
<text x="124.3" y="231.4" transform="rotate(-180 124.3 231.4)">E</text>
<text x="124.3" y="230.4" transform="rotate(-180 124.3 230.4)">RW</text>
<text x="124.3" y="229.4" transform="rotate(-180 124.3 229.4)">RS</text>
<text x="124.3" y="228.3" transform="rotate(-180 124.3 228.3)">VO</text>
<text x="126.6" y="233.9" transform="rotate(-180 126.6 233.9)">8</text>
<text x="126.6" y="232.8" transform="rotate(-180 126.6 232.8)">7</text>
<text x="126.6" y="231.8" transform="rotate(-180 126.6 231.8)">6</text>
<text x="126.6" y="230.8" transform="rotate(-180 126.6 230.8)">5</text>
<text x="126.6" y="229.8" transform="rotate(-180 126.6 229.8)">4</text>
<text x="126.6" y="228.8" transform="rotate(-180 126.6 228.8)">3</text>
<text x="187.3" y="232.9" transform="rotate(-180 187.3 232.9)">GND</text>
<text x="189.3" y="228.3" transform="rotate(-180 189.3 228.3)">44</text>
<text x="189.3" y="229.3" transform="rotate(-180 189.3 229.3)">46</text>
<text x="189.3" y="230.3" transform="rotate(-180 189.3 230.3)">48</text>
<text x="189.3" y="231.3" transform="rotate(-180 189.3 231.3)">50</text>
<text x="189.3" y="232.3" transform="rotate(-180 189.3 232.3)">52</text>
<text x="191.1" y="228.3" transform="rotate(-180 191.1 228.3)">45</text>
<text x="191.1" y="229.3" transform="rotate(-180 191.1 229.3)">47</text>
<text x="191.1" y="230.3" transform="rotate(-180 191.1 230.3)">49</text>
<text x="191.1" y="231.3" transform="rotate(-180 191.1 231.3)">51</text>
<text x="191.1" y="232.3" transform="rotate(-180 191.1 232.3)">53</text>
<text x="194.1" y="232.9" transform="rotate(-180 194.1 232.9)">GND</text>
<text x="124.3" y="239.5" transform="rotate(-180 124.3 239.5)">DB7</text>
<text x="124.3" y="238.5" transform="rotate(-180 124.3 238.5)">DB6</text>
<text x="124.3" y="237.5" transform="rotate(-180 124.3 237.5)">DB5</text>
<text x="124.3" y="236.5" transform="rotate(-180 124.3 236.5)">DB4</text>
<text x="124.3" y="235.4" transform="rotate(-180 124.3 235.4)">DB3</text>
<text x="124.3" y="234.4" transform="rotate(-180 124.3 234.4)">DB2</text>
<text x="126.6" y="234.9" transform="rotate(-180 126.6 234.9)">9</text>
<text x="127" y="236.9" transform="rotate(-180 127 236.9)">11</text>
<text x="127.1" y="240" transform="rotate(-180 127.1 240)">14</text>
<text x="127.1" y="238.9" transform="rotate(-180 127.1 238.9)">13</text>
<text x="127.1" y="237.9" transform="rotate(-180 127.1 237.9)">12</text>
<text x="127.1" y="235.9" transform="rotate(-180 127.1 235.9)">10</text>
<text x="164.7" y="236.3" transform="rotate(-90 164.7 236.3)">RESET</text>
<text x="165.7" y="236.3" transform="rotate(-90 165.7 236.3)">3V3</text>
<text x="166.7" y="236.3" transform="rotate(-90 166.7 236.3)">5V</text>
<text x="169.8" y="236.3" transform="rotate(-90 169.8 236.3)">VIN</text>
<text x="171.8" y="236.3" transform="rotate(-90 171.8 236.3)">A0</text>
<text x="172.8" y="236.3" transform="rotate(-90 172.8 236.3)">A1</text>
<text x="173.9" y="236.3" transform="rotate(-90 173.9 236.3)">A2</text>
<text x="174.9" y="236.3" transform="rotate(-90 174.9 236.3)">A3</text>
<text x="175.9" y="236.3" transform="rotate(-90 175.9 236.3)">A4</text>
<text x="176.9" y="236.3" transform="rotate(-90 176.9 236.3)">A5</text>
<text x="177.9" y="236.3" transform="rotate(-90 177.9 236.3)">A6</text>
<text x="178.9" y="236.3" transform="rotate(-90 178.9 236.3)">A7</text>
<text x="181" y="236.3" transform="rotate(-90 181 236.3)">A8</text>
<text x="182" y="236.3" transform="rotate(-90 182 236.3)">A9</text>
<text x="183" y="236.3" transform="rotate(-90 183 236.3)">A10</text>
<text x="184" y="236.3" transform="rotate(-90 184 236.3)">A11</text>
<text x="185" y="236.3" transform="rotate(-90 185 236.3)">A12</text>
<text x="186" y="236.3" transform="rotate(-90 186 236.3)">A13</text>
<text x="187.1" y="236.3" transform="rotate(-90 187.1 236.3)">A14</text>
<text x="188.1" y="236.3" transform="rotate(-90 188.1 236.3)">A15</text>
<text x="124.3" y="241.5" transform="rotate(-180 124.3 241.5)">K</text>
<text x="124.3" y="240.5" transform="rotate(-180 124.3 240.5)">A</text>
<text x="127.1" y="242" transform="rotate(-180 127.1 242)">16</text>
<text x="127.1" y="241" transform="rotate(-180 127.1 241)">15</text>
<text x="168.2" y="240.1" transform="rotate(-90 168.2 240.1)">GND</text>
<text x="169.2" y="240.1" transform="rotate(-90 169.2 240.1)">GND</text>
<text x="125.1" y="251.9" transform="rotate(-90 125.1 251.9)">S</text>
<text x="126.1" y="251.9" transform="rotate(-90 126.1 251.9)">S1</text>
<text x="125.1" y="254.7" transform="rotate(-90 125.1 254.7)">P</text>
<text x="126.1" y="255.2" transform="rotate(-90 126.1 255.2)">P1</text>
<text x="112.3" y="269.7" transform="rotate(-90 112.3 269.7)">D23</text>
<text x="113.4" y="269.7" transform="rotate(-90 113.4 269.7)">D22</text>
<text x="114.4" y="269.3" transform="rotate(-90 114.4 269.3)">D1</text>
<text x="115.4" y="269.3" transform="rotate(-90 115.4 269.3)">D3</text>
<text x="116.4" y="269.7" transform="rotate(-90 116.4 269.7)">D21</text>
<text x="117.4" y="269.7" transform="rotate(-90 117.4 269.7)">D19</text>
<text x="118.4" y="269.7" transform="rotate(-90 118.4 269.7)">D18</text>
<text x="119.5" y="269.3" transform="rotate(-90 119.5 269.3)">D5</text>
<text x="120.5" y="269.7" transform="rotate(-90 120.5 269.7)">D17</text>
<text x="121.5" y="269.7" transform="rotate(-90 121.5 269.7)">D16</text>
<text x="122.5" y="269.3" transform="rotate(-90 122.5 269.3)">D4</text>
<text x="123.5" y="269.3" transform="rotate(-90 123.5 269.3)">D2</text>
<text x="124.5" y="269.7" transform="rotate(-90 124.5 269.7)">D15</text>
<text x="126.6" y="269.7" transform="rotate(-90 126.6 269.7)">3V3</text>
<text x="125.6" y="270.1" transform="rotate(-90 125.6 270.1)">GND</text>
<text x="112.3" y="280.5" transform="rotate(-90 112.3 280.5)">EN</text>
<text x="113.4" y="280.5" transform="rotate(-90 113.4 280.5)">VP</text>
<text x="114.4" y="280.5" transform="rotate(-90 114.4 280.5)">VN</text>
<text x="115.4" y="280.5" transform="rotate(-90 115.4 280.5)">D34</text>
<text x="116.4" y="280.5" transform="rotate(-90 116.4 280.5)">D35</text>
<text x="117.4" y="280.5" transform="rotate(-90 117.4 280.5)">D32</text>
<text x="118.4" y="280.5" transform="rotate(-90 118.4 280.5)">D33</text>
<text x="119.5" y="280.5" transform="rotate(-90 119.5 280.5)">D25</text>
<text x="120.5" y="280.5" transform="rotate(-90 120.5 280.5)">D26</text>
<text x="121.5" y="280.5" transform="rotate(-90 121.5 280.5)">D27</text>
<text x="122.5" y="280.5" transform="rotate(-90 122.5 280.5)">D14</text>
<text x="123.5" y="280.5" transform="rotate(-90 123.5 280.5)">D12</text>
<text x="124.5" y="280.5" transform="rotate(-90 124.5 280.5)">D13</text>
<text x="125.5" y="280.5" transform="rotate(-90 125.5 280.5)">GND</text>
<text x="126.6" y="280.5" transform="rotate(-90 126.6 280.5)">VIN</text>
</g>
<g font-size=".7" fill="#c90d0c">
<text x="130" y="118.3" transform="rotate(-180 130 118.3)">B</text>
<text x="130" y="117.3" transform="rotate(-180 130 117.3)">R</text>
<text x="130.2" y="116.3" transform="rotate(-180 130.2 116.3)">W</text>
<text x="130" y="129.5" transform="rotate(-180 130 129.5)">B</text>
<text x="130" y="128.5" transform="rotate(-180 130 128.5)">R</text>
<text x="130.2" y="127.5" transform="rotate(-180 130.2 127.5)">W</text>
<text x="125.4" y="159.6" transform="rotate(-180 125.4 159.6)">RFID - RC522</text>
<text x="176" y="219" transform="rotate(-90 176 219)">Tx</text>
<text x="177" y="219" transform="rotate(-90 177 219)">Rx</text>
<text x="179.1" y="219.5" transform="rotate(-90 179.1 219.5)">Tx3</text>
<text x="180.1" y="219.5" transform="rotate(-90 180.1 219.5)">Rx3</text>
<text x="181.1" y="219.5" transform="rotate(-90 181.1 219.5)">Tx2</text>
<text x="182.1" y="219.5" transform="rotate(-90 182.1 219.5)">Rx2</text>
<text x="183.1" y="219.5" transform="rotate(-90 183.1 219.5)">Tx1</text>
<text x="184.2" y="219.5" transform="rotate(-90 184.2 219.5)">Rx1</text>
<text x="185.2" y="219.5" transform="rotate(-90 185.2 219.5)">SDA</text>
<text x="186.2" y="219.5" transform="rotate(-90 186.2 219.5)">SCL</text>
</g>
<g font-size=".7" fill="#808080">
<text x="132.9" y="272.1" transform="rotate(-90 132.9 272.1)">ESP32-DEVKITV1</text>
<text x="107.2" y="280.2" transform="rotate(-90 107.2 280.2)">BOARD4</text>
<text x="144.8" y="286.6" transform="rotate(-90 144.8 286.6)">GND</text>
</g>
</svg>
